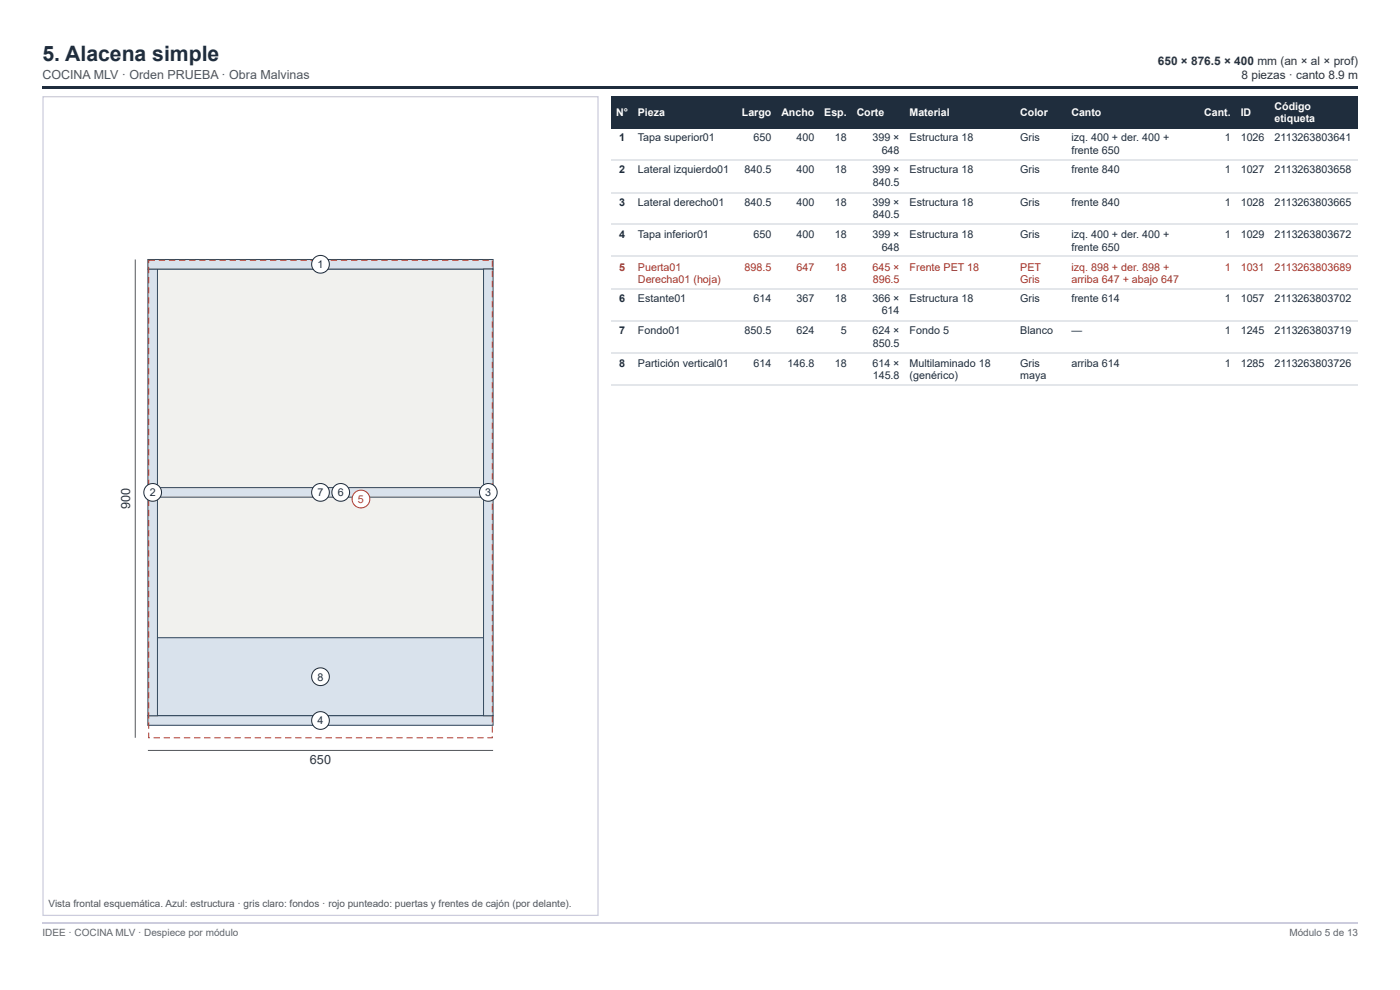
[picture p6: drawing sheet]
<svg xmlns="http://www.w3.org/2000/svg" width="297mm" height="210mm" viewBox="0 0 297 210" stroke-linecap="round" stroke-linejoin="round" font-family="sans-serif">
<path d="M9 18.3h279v.5h-279z" fill="#1f2d3d"/>
<path d="M9.1 20.5h117.8v173.6h-117.8z" fill="none" stroke="#ccd" stroke-width=".26"/>
<path d="M33.4 57h69.2v94.7h-69.2z" fill="#f1f1ee"/>
<path d="M33.4 57h69.2v94.7h-69.2z" fill="none" stroke="#34495e" stroke-width=".21"/>
<path d="M33.4 103.4h69.2v2h-69.2z" fill="#d9e2ec"/>
<path d="M33.4 103.4h69.2v2h-69.2z" fill="none" stroke="#34495e" stroke-width=".21"/>
<path d="M33.4 135.2h69.2v16.5h-69.2z" fill="#d9e2ec"/>
<path d="M33.4 135.2h69.2v16.5h-69.2z" fill="none" stroke="#34495e" stroke-width=".21"/>
<path d="M31.4 151.7h73.2v2.1h-73.2z" fill="#d9e2ec"/>
<path d="M31.4 151.7h73.2v2.1h-73.2z" fill="none" stroke="#34495e" stroke-width=".21"/>
<path d="M31.4 57h2v94.7h-2z" fill="#d9e2ec"/>
<path d="M31.4 57h2v94.7h-2z" fill="none" stroke="#34495e" stroke-width=".21"/>
<path d="M31.4 55h73.2v2h-73.2z" fill="#d9e2ec"/>
<path d="M31.4 55h73.2v2h-73.2z" fill="none" stroke="#34495e" stroke-width=".21"/>
<path d="M102.6 57h2v94.7h-2z" fill="#d9e2ec"/>
<path d="M102.6 57h2v94.7h-2z" fill="none" stroke="#34495e" stroke-width=".21"/>
<path d="M33.7 55.1h1.3v.2h-1.3zM35.8 55.1h1.4v.2h-1.4zM38 55.1h1.3v.2h-1.3zM40.1 55.1h1.4v.2h-1.4zM42.3 55.1h1.3v.2h-1.3zM44.4 55.1h1.4v.2h-1.4zM46.6 55.1h1.3v.2h-1.3zM48.7 55.1h1.4v.2h-1.4zM50.9 55.1h1.3v.2h-1.3zM53 55.1h1.3v.2h-1.3zM55.2 55.1h1.3v.2h-1.3zM57.3 55.1h1.3v.2h-1.3zM59.4 55.1h1.4v.2h-1.4zM61.6 55.1h1.3v.2h-1.3zM63.7 55.1h1.4v.2h-1.4zM65.9 55.1h1.3v.2h-1.3zM68 55.1h1.4v.2h-1.4zM70.2 55.1h1.3v.2h-1.3zM72.3 55.1h1.4v.2h-1.4zM74.5 55.1h1.3v.2h-1.3zM76.6 55.1h1.4v.2h-1.4zM78.8 55.1h1.3v.2h-1.3zM80.9 55.1h1.3v.2h-1.3zM83.1 55.1h1.3v.2h-1.3zM85.2 55.1h1.3v.2h-1.3zM87.3 55.1h1.4v.2h-1.4zM89.5 55.1h1.3v.2h-1.3zM91.6 55.1h1.4v.2h-1.4zM93.8 55.1h1.3v.2h-1.3zM95.9 55.1h1.4v.2h-1.4zM98.1 55.1h1.3v.2h-1.3zM100.2 55.1h1.4v.2h-1.4zM102.4 55.1h1.3v.2h-1.3zM104.3 55.3h.2v1.3h-.2zM104.3 57.4h.2v1.3h-.2zM104.3 59.5h.2v1.4h-.2zM104.3 61.7h.2v1.3h-.2zM104.3 63.8h.2v1.4h-.2zM104.3 66h.2v1.3h-.2zM104.3 68.1h.2v1.4h-.2zM104.3 70.3h.2v1.3h-.2zM104.3 72.4h.2v1.4h-.2zM104.3 74.6h.2v1.3h-.2zM104.3 76.7h.2v1.4h-.2zM104.3 78.9h.2v1.3h-.2zM104.3 81h.2v1.3h-.2zM104.3 83.2h.2v1.3h-.2zM104.3 85.3h.2v1.3h-.2zM104.3 87.4h.2v1.4h-.2zM104.3 89.6h.2v1.3h-.2zM104.3 91.7h.2v1.4h-.2zM104.3 93.9h.2v1.3h-.2zM104.3 96h.2v1.4h-.2zM104.3 98.2h.2v1.3h-.2zM104.3 100.3h.2v1.4h-.2zM104.3 102.5h.2v1.3h-.2zM104.3 104.6h.2v1.4h-.2zM104.3 106.8h.2v1.3h-.2zM104.3 108.9h.2v1.3h-.2zM104.3 111.1h.2v1.3h-.2zM104.3 113.2h.2v1.3h-.2zM104.3 115.3h.2v1.4h-.2zM104.3 117.5h.2v1.3h-.2zM104.3 119.6h.2v1.4h-.2zM104.3 121.8h.2v1.3h-.2zM104.3 123.9h.2v1.4h-.2zM104.3 126.1h.2v1.3h-.2zM104.3 128.2h.2v1.4h-.2zM104.3 130.4h.2v1.3h-.2zM104.3 132.5h.2v1.4h-.2zM104.3 134.7h.2v1.3h-.2zM104.3 136.8h.2v1.3h-.2zM104.3 138.9h.2v1.4h-.2zM104.3 141.1h.2v1.3h-.2zM104.3 143.2h.2v1.4h-.2zM104.3 145.4h.2v1.3h-.2zM104.3 147.5h.2v1.4h-.2zM104.3 149.7h.2v1.3h-.2zM104.3 151.8h.2v1.4h-.2zM104.3 154h.2v1.3h-.2zM103.4 156.3h1v.1l-.1-.3h.2v.4h-1.1zM101.3 156.3h1.3v.2h-1.3zM99.1 156.3h1.3v.2h-1.3zM97 156.3h1.3v.2h-1.3zM94.8 156.3h1.4v.2h-1.4zM92.7 156.3h1.3v.2h-1.3zM90.5 156.3h1.4v.2h-1.4zM88.4 156.3h1.3v.2h-1.3zM86.2 156.3h1.4v.2h-1.4zM84.1 156.3h1.3v.2h-1.3zM81.9 156.3h1.4v.2h-1.4zM79.8 156.3h1.3v.2h-1.3zM77.6 156.3h1.4v.2h-1.4zM75.5 156.3h1.3v.2h-1.3zM73.4 156.3h1.3v.2h-1.3zM71.2 156.3h1.3v.2h-1.3zM69.1 156.3h1.3v.2h-1.3zM66.9 156.3h1.4v.2h-1.4zM64.8 156.3h1.3v.2h-1.3zM62.6 156.3h1.4v.2h-1.4zM60.5 156.3h1.3v.2h-1.3zM58.3 156.3h1.4v.2h-1.4zM56.2 156.3h1.3v.2h-1.3zM54 156.3h1.4v.2h-1.4zM51.9 156.3h1.3v.2h-1.3zM49.7 156.3h1.4v.2h-1.4zM47.6 156.3h1.3v.2h-1.3zM45.5 156.3h1.3v.2h-1.3zM43.3 156.3h1.4v.2h-1.4zM41.2 156.3h1.3v.2h-1.3zM39 156.3h1.4v.2h-1.4zM36.9 156.3h1.3v.2h-1.3zM34.7 156.3h1.4v.2h-1.4zM32.6 156.3h1.3v.2h-1.3zM31.4 155.3h.3v1.1h-.2l.3-.1v.2h-.4zM31.4 153.2h.3v1.3h-.3zM31.4 151h.3v1.4h-.3zM31.4 148.9h.3v1.3h-.3zM31.4 146.7h.3v1.4h-.3zM31.4 144.6h.3v1.3h-.3zM31.4 142.4h.3v1.4h-.3zM31.4 140.3h.3v1.3h-.3zM31.4 138.1h.3v1.4h-.3zM31.4 136h.3v1.3h-.3zM31.4 133.8h.3v1.4h-.3zM31.4 131.7h.3v1.3h-.3zM31.4 129.6h.3v1.3h-.3zM31.4 127.4h.3v1.3h-.3zM31.4 125.3h.3v1.3h-.3zM31.4 123.1h.3v1.4h-.3zM31.4 121h.3v1.3h-.3zM31.4 118.8h.3v1.4h-.3zM31.4 116.7h.3v1.3h-.3zM31.4 114.5h.3v1.4h-.3zM31.4 112.4h.3v1.3h-.3zM31.4 110.2h.3v1.4h-.3zM31.4 108.1h.3v1.3h-.3zM31.4 105.9h.3v1.4h-.3zM31.4 103.8h.3v1.3h-.3zM31.4 101.7h.3v1.3h-.3zM31.4 99.5h.3v1.3h-.3zM31.4 97.4h.3v1.3h-.3zM31.4 95.2h.3v1.4h-.3zM31.4 93.1h.3v1.3h-.3zM31.4 90.9h.3v1.4h-.3zM31.4 88.8h.3v1.3h-.3zM31.4 86.6h.3v1.4h-.3zM31.4 84.5h.3v1.3h-.3zM31.4 82.3h.3v1.4h-.3zM31.4 80.2h.3v1.3h-.3zM31.4 78h.3v1.4h-.3zM31.4 75.9h.3v1.3h-.3zM31.4 73.8h.3v1.3h-.3zM31.4 71.6h.3v1.3h-.3zM31.4 69.5h.3v1.3h-.3zM31.4 67.3h.3v1.4h-.3zM31.4 65.2h.3v1.3h-.3zM31.4 63h.3v1.4h-.3zM31.4 60.9h.3v1.3h-.3zM31.4 58.7h.3v1.4h-.3zM31.4 56.6h.3v1.3h-.3zM31.4 55.1h1.5v.2h-1.4v-.1l.2 .6h-.3z" fill="#c0392b"/>
<circle cx="68" cy="104.4" r="1.88" fill="#fff"/>
<circle cx="68" cy="104.4" r="1.88" fill="none" stroke="#1f2d3d" stroke-width=".21"/>
<circle cx="72.3" cy="104.4" r="1.88" fill="#fff"/>
<circle cx="72.3" cy="104.4" r="1.88" fill="none" stroke="#1f2d3d" stroke-width=".21"/>
<circle cx="68" cy="143.5" r="1.88" fill="#fff"/>
<circle cx="68" cy="143.5" r="1.88" fill="none" stroke="#1f2d3d" stroke-width=".21"/>
<circle cx="68" cy="152.8" r="1.88" fill="#fff"/>
<circle cx="68" cy="152.8" r="1.88" fill="none" stroke="#1f2d3d" stroke-width=".21"/>
<circle cx="32.4" cy="104.4" r="1.88" fill="#fff"/>
<circle cx="32.4" cy="104.4" r="1.88" fill="none" stroke="#1f2d3d" stroke-width=".21"/>
<circle cx="68" cy="56" r="1.88" fill="#fff"/>
<circle cx="68" cy="56" r="1.88" fill="none" stroke="#1f2d3d" stroke-width=".21"/>
<circle cx="103.6" cy="104.4" r="1.88" fill="#fff"/>
<circle cx="103.6" cy="104.4" r="1.88" fill="none" stroke="#1f2d3d" stroke-width=".21"/>
<circle cx="76.6" cy="105.8" r="1.88" fill="#fff"/>
<circle cx="76.6" cy="105.8" r="1.88" fill="none" stroke="#c0392b" stroke-width=".21"/>
<path d="M28.7 55v101.4M31.4 159.1h73.2" fill="none" stroke="#555" stroke-width=".21"/>
<g fill="#1f2d3d">
<path d="M129.6 20.4h4.8v6.9h-4.8z"/>
<path d="M134.4 20.4h22v6.9h-22z"/>
<path d="M156.4 20.4h8.4v6.9h-8.4z"/>
<path d="M164.8 20.4h9v6.9h-9z"/>
<path d="M173.8 20.4h6.9v6.9h-6.9z"/>
<path d="M180.7 20.4h11.1v6.9h-11.1z"/>
<path d="M191.8 20.4h23.6v6.9h-23.6z"/>
<path d="M215.4 20.4h10.8v6.9h-10.8z"/>
<path d="M226.2 20.4h28.3v6.9h-28.3z"/>
<path d="M254.5 20.4h7.7v6.9h-7.7z"/>
<path d="M262.2 20.4h7.1v6.9h-7.1z"/>
<path d="M269.3 20.4h18.7v6.9h-18.7z"/>
</g>
<path d="M129.6 34h158.4M129.6 40.9h158.4M129.6 47.5h158.4M129.6 54.4h158.4M129.6 61.3h158.4M129.6 68.1h158.4M129.6 74.7h158.4M129.6 81.6h158.4" fill="none" stroke="#e3e6ea" stroke-width=".26"/>
<path d="M9 195.7h279" fill="none" stroke="#ccd" stroke-width=".26"/>
<text font-size="4.5" fill="#1f2d3d" x="9" y="13">5. Alacena simple</text>
<g font-size="2.7" fill="#333">
<text x="27.6" y="108" transform="rotate(-90 27.6 108)">900</text>
<text x="65.8" y="162">650</text>
</g>
<text font-size="2.6" fill="#555" x="9" y="16.7">COCINA MLV · Orden PRUEBA · Obra Malvinas</text>
<g font-size="2.5" fill="#333">
<text x="245.6" y="13.8">650 × 876.5 × 400 mm (an × al × prof)</text>
<text x="263.4" y="16.7">8 piezas · canto 8.9 m</text>
</g>
<g font-size="2.3" fill="#1f2d3d">
<text x="131.3" y="29.9">1</text>
<text x="135.3" y="29.9">Tapa superior01</text>
<text x="159.8" y="29.9">650</text>
<text x="169" y="29.9">400</text>
<text x="177.1" y="29.9">18</text>
<text x="185.1" y="29.9">399 ×</text>
<text x="193" y="29.9">Estructura 18</text>
<text x="216.4" y="29.9">Gris</text>
<text x="227.3" y="29.9">izq. 400 + der. 400 +</text>
<text x="259.8" y="29.9">1</text>
<text x="263.2" y="29.9">1026</text>
<text x="270.4" y="29.9">2113263803641</text>
<text x="187" y="32.5">648</text>
<text x="227.3" y="32.5">frente 650</text>
<text x="131.3" y="36.8">2</text>
<text x="135.3" y="36.8">Lateral izquierdo01</text>
<text x="157.9" y="36.8">840.5</text>
<text x="169" y="36.8">400</text>
<text x="177.1" y="36.8">18</text>
<text x="185.1" y="36.8">399 ×</text>
<text x="185.2" y="39.4">840.5</text>
<text x="193" y="36.8">Estructura 18</text>
<text x="216.4" y="36.8">Gris</text>
<text x="227.3" y="36.8">frente 840</text>
<text x="259.8" y="36.8">1</text>
<text x="263.2" y="36.8">1027</text>
<text x="270.4" y="36.8">2113263803658</text>
<text x="131.3" y="43.7">3</text>
<text x="135.3" y="43.7">Lateral derecho01</text>
<text x="157.9" y="43.7">840.5</text>
<text x="169" y="43.7">400</text>
<text x="177.1" y="43.7">18</text>
<text x="185.1" y="43.7">399 ×</text>
<text x="185.2" y="46.3">840.5</text>
<text x="193" y="43.7">Estructura 18</text>
<text x="216.4" y="43.7">Gris</text>
<text x="227.3" y="43.7">frente 840</text>
<text x="259.8" y="43.7">1</text>
<text x="263.2" y="43.7">1028</text>
<text x="270.4" y="43.7">2113263803665</text>
<text x="131.3" y="50.5">4</text>
<text x="135.3" y="50.5">Tapa inferior01</text>
<text x="159.8" y="50.5">650</text>
<text x="169" y="50.5">400</text>
<text x="177.1" y="50.5">18</text>
<text x="185.1" y="50.5">399 ×</text>
<text x="187" y="53.2">648</text>
<text x="193" y="50.5">Estructura 18</text>
<text x="216.4" y="50.5">Gris</text>
<text x="227.3" y="50.5">izq. 400 + der. 400 +</text>
<text x="227.3" y="53.2">frente 650</text>
<text x="259.8" y="50.5">1</text>
<text x="263.2" y="50.5">1029</text>
<text x="270.4" y="50.5">2113263803672</text>
<text x="67.4" y="56.8">1</text>
<text x="131.3" y="64">6</text>
<text x="135.3" y="64">Estante01</text>
<text x="159.8" y="64">614</text>
<text x="169" y="64">367</text>
<text x="177.1" y="64">18</text>
<text x="185.1" y="64">366 ×</text>
<text x="193" y="64">Estructura 18</text>
<text x="216.4" y="64">Gris</text>
<text x="227.3" y="64">frente 614</text>
<text x="259.8" y="64">1</text>
<text x="263.2" y="64">1057</text>
<text x="270.4" y="64">2113263803702</text>
<text x="131.3" y="70.9">7</text>
<text x="135.3" y="70.9">Fondo01</text>
<text x="157.9" y="70.9">850.5</text>
<text x="169" y="70.9">624</text>
<text x="178.4" y="70.9">5</text>
<text x="185.1" y="70.9">624 ×</text>
<text x="187" y="66.7">614</text>
<text x="193" y="70.9">Fondo 5</text>
<text x="216.4" y="70.9">Blanco</text>
<text x="227.3" y="70.9">—</text>
<text x="259.8" y="70.9">1</text>
<text x="263.2" y="70.9">1245</text>
<text x="270.4" y="70.9">2113263803719</text>
<text x="131.3" y="77.8">8</text>
<text x="135.3" y="77.8">Partición vertical01</text>
<text x="159.8" y="77.8">614</text>
<text x="167.1" y="77.8">146.8</text>
<text x="177.1" y="77.8">18</text>
<text x="185.1" y="77.8">614 ×</text>
<text x="185.2" y="73.6">850.5</text>
<text x="193" y="77.8">Multilaminado 18</text>
<text x="216.4" y="77.8">Gris</text>
<text x="227.3" y="77.8">arriba 614</text>
<text x="259.8" y="77.8">1</text>
<text x="263.2" y="77.8">1285</text>
<text x="270.4" y="77.8">2113263803726</text>
<text x="185.2" y="80.4">145.8</text>
<text x="193" y="80.4">(genérico)</text>
<text x="216.4" y="80.4">maya</text>
<text x="31.8" y="105.2">2</text>
<text x="67.4" y="105.2">7</text>
<text x="71.6" y="105.2">6</text>
<text x="103" y="105.2">3</text>
<text x="67.4" y="144.3">8</text>
<text x="67.4" y="153.6">4</text>
</g>
<g font-size="2.3" fill="#a93226">
<text x="131.3" y="57.4">5</text>
<text x="135.3" y="57.4">Puerta01</text>
<text x="157.9" y="57.4">898.5</text>
<text x="169" y="57.4">647</text>
<text x="177.1" y="57.4">18</text>
<text x="185.1" y="57.4">645 ×</text>
<text x="193" y="57.4">Frente PET 18</text>
<text x="216.4" y="57.4">PET</text>
<text x="227.3" y="57.4">izq. 898 + der. 898 +</text>
<text x="259.8" y="57.4">1</text>
<text x="263.2" y="57.4">1031</text>
<text x="270.4" y="57.4">2113263803689</text>
<text x="135.3" y="60.1">Derecha01 (hoja)</text>
<text x="185.2" y="60.1">896.5</text>
<text x="216.4" y="60.1">Gris</text>
<text x="227.3" y="60.1">arriba 647 + abajo 647</text>
</g>
<text font-size="2.3" fill="#c0392b" x="75.9" y="106.6">5</text>
<g font-size="2.2" fill="#fff">
<text x="270.4" y="23.3">Código</text>
<text x="130.7" y="24.6">N°</text>
<text x="135.3" y="24.6">Pieza</text>
<text x="157.4" y="24.6">Largo</text>
<text x="165.8" y="24.6">Ancho</text>
<text x="174.9" y="24.6">Esp.</text>
<text x="181.7" y="24.6">Corte</text>
<text x="193" y="24.6">Material</text>
<text x="216.4" y="24.6">Color</text>
<text x="227.3" y="24.6">Canto</text>
<text x="255.5" y="24.6">Cant.</text>
<text x="263.2" y="24.6">ID</text>
<text x="270.4" y="25.9">etiqueta</text>
</g>
<text font-size="2.1" fill="#555" x="10.3" y="192.4">Vista frontal esquemática. Azul: estructura · gris claro: fondos · rojo punteado: puertas y frentes de cajón (por delante).</text>
<g font-size="2.1" fill="#666">
<text x="9" y="198.4">IDEE · COCINA MLV · Despiece por módulo</text>
<text x="273.5" y="198.4">Módulo 5 de 13</text>
</g>
</svg>
